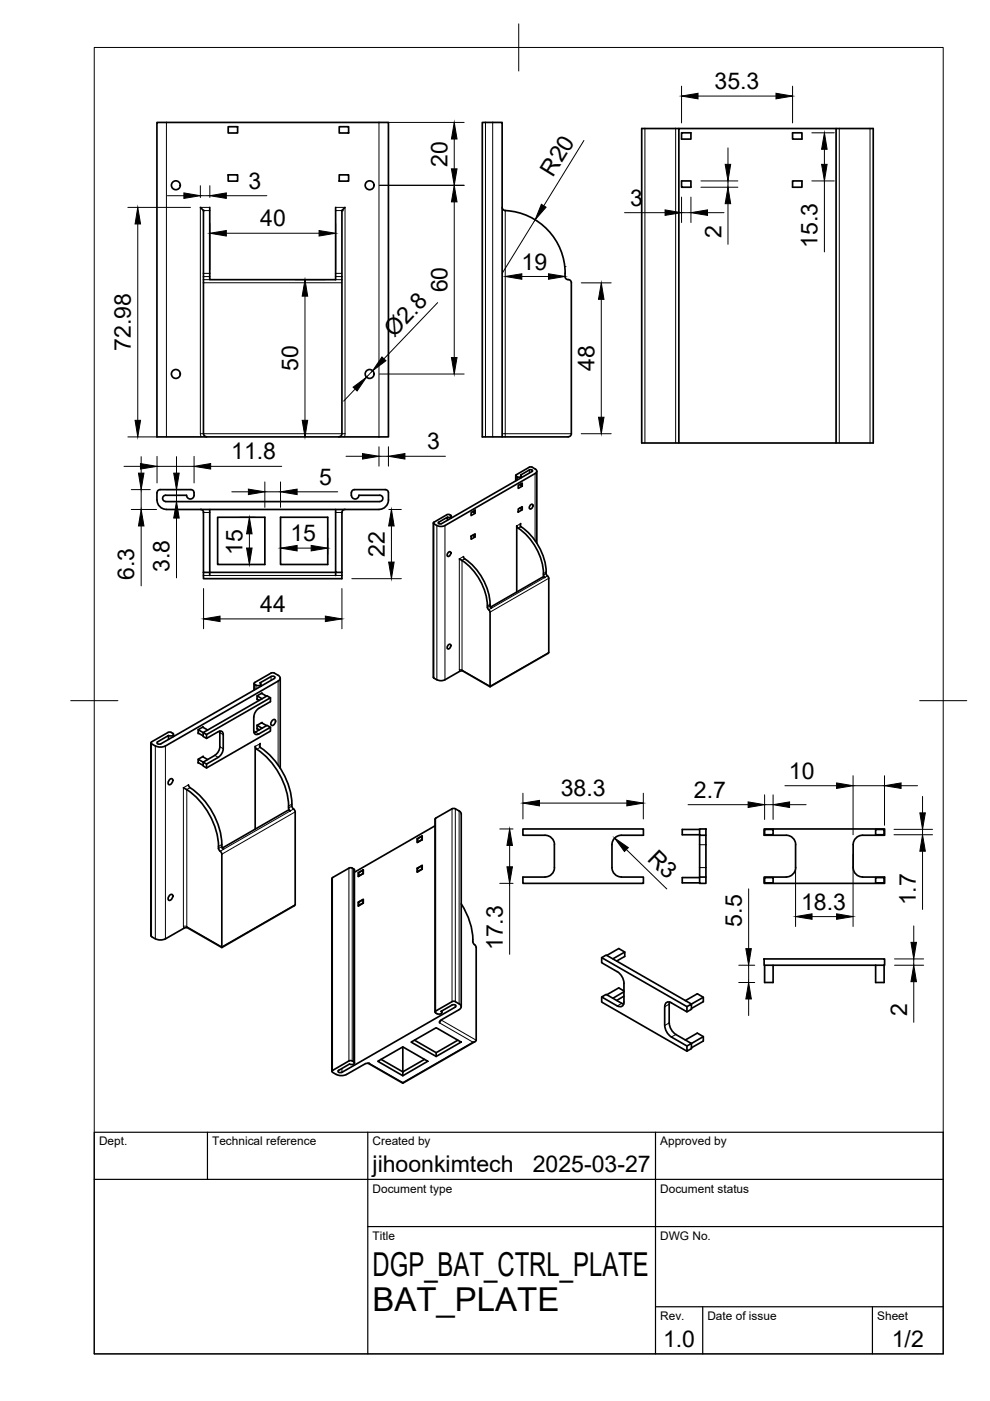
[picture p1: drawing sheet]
<svg xmlns="http://www.w3.org/2000/svg" width="210mm" height="297mm" viewBox="0 0 210 297" stroke-linecap="round" stroke-linejoin="round" font-family="sans-serif">
<!-- layer: Visible -->
<g fill="none" stroke="#000" stroke-width=".36">
<path d="M33.3 26h49.1v66.6h-49.1zM48.4 26.9h2v1.3h-2zM48.4 37.1h2v1.3h-2zM71.9 26.9h2v1.3h-2zM71.9 37.1h2v1.3h-2zM143.9 27.2h-7.8v66.7h49v-66.7h-7.8v66.7M144.5 38.4h2v1.3h-2zM144.5 28.2h2v1.3h-2zM168 38.4h2v1.3h-2zM168 28.2h2v1.3h-2zM177.3 27.2h-33.4v66.7M42.5 44l.3 .3a.94 .94 0 0 1 .3 1.2v46.5a.71 .71 0 0 0 .7 .6"/>
<path d="M44.5 44v15.3h26.7v-15.3M73.2 44l-.4 .3a.94 .94 0 0 0-.3 1.2v46.5a.67 .67 0 0 1-.7 .6M106.5 44a.67 .67 0 0 0 .6 .6M107.1 44.6h.1M107.1 44.6a13.3 13.3 0 0 1 12.7 13.4M119.8 58v.6a.67 .67 0 0 0 .7 .7M120.5 59.3a.67 .67 0 0 1 .6 .7v31.9a.67 .67 0 0 1-.6 .7M106.5 92.6v-66.6h-4.2v66.6h18.2M113.5 99.4l-.9-.4h-.4l-2.7 1.6v.3M113.5 99.4l.3 .5-.3 .5M113.8 99.9v15.3M42.5 108a.67 .67 0 0 1 .7 .6"/>
<path d="M43.1 108.7v12.7M43.1 108.7h.1M44.5 108v14M46.1 109.7h10.1v10h-10.1zM59.5 109.7h10v10h-10zM71.2 108v13.4h1.3M72.5 108.7v12.7M72.5 108.7h.1M73.2 108a.67 .67 0 0 0-.7 .6M74.5 104.5v.5M74.5 104.5a.67 .67 0 0 1 .7-.7h6.5a.67 .67 0 0 1 .7 .7 2.91 2.91 0 0 1-1 3.2l-1 .3h-45.1a2.04 2.04 0 0 1-2-2v-1.5a.7 .7 0 0 1 .7-.7h6.5a.67 .67 0 0 1 .6 .7 .98 .98 0 0 1-.7 1.3 .79 .79 0 0 1-.8-.8h-4.5a.66 .66 0 0 0-.6 .7 .66 .66 0 0 0 .6 .6h45.4a.68 .68 0 0 0 .7-.6 .68 .68 0 0 0-.7-.7h-4.4a.79 .79 0 0 1-.8 .8 .79 .79 0 0 1-.8-.8M91.9 110.9v32.7l.1 .1"/>
<path d="M92 111l.6 .4M92 110.7v.3M94.9 109.6l.4 .1 .4-.3-.6-.3h-.3l-2.8 1.6M95 117.2l.2-.2h.3a.61 .61 0 0 1 0 .7 .61 .61 0 0 1-.6 .2zM95.7 109.4v.4M97.4 118.5l.5 .3M97.9 118.8h.1M98 118.8a12.7 12.7 0 0 1 5.4 10.2l.5 .8v15.8M98.3 118l.2 .5M98.5 118.5a12.5 12.5 0 0 1 5.4 10M99.9 108.7l.8-.5v.6l-.8 .5zM99.9 113.7l.8-.5v.6l-.8 .5z"/>
<path d="M100.2 113.5l.5 .3M100.2 108.5l.5 .3M109.3 100.8v1.1M109.9 102.9l.8-.5v.7l-.8 .5zM109.9 107.9l.8-.5v.7l-.8 .5zM110.2 107.7l.5 .4M110.2 102.8l.5 .3M110.4 100.7l1.9-1.1h.3l.3 .1-.1 .3-19.2 11-.4 .1-.3-.2 .1-.2 1.9-1v.6M110.4 111.7h.1M110.4 100.7l.1 .3-.3 .2-.7-.2M110.4 111l-.1 .5a12.9 12.9 0 0 1 5.5 9.8M110.5 100.9v.4"/>
<path d="M112.4 107.1l.2-.1h.4a.61 .61 0 0 1-.1 .6 .61 .61 0 0 1-.6 .2zM113.5 100.4l-19.2 11-.6 .2-1-.2M43.1 121.4h28.1v.6M43.1 121.4v1.3h29.4v-1.3M95 136.8l.2-.2 .3 .1a.61 .61 0 0 1 0 .6 .61 .61 0 0 1-.6 .2zM103.9 128.4l.3 .5M109.6 125.5v-14v.2a13.3 13.3 0 0 1 5.7 10.4l.2 .3-.3-.1-11.2 6.4M115.8 121.3v.3M115.8 121.6l.3 .5M116.1 122.1l.3 .5-.1 15.8-12.4 7.2-5.9-3.4-.5 .1-3.5 1.9-.7 .1-.6-.2M32 157.5v40.9M32.1 157.7l.8 .5"/>
<path d="M32.1 157.3l-.1 .1 .1 .3M36.6 155.5l-.5-.3-.5 .1-3.5 2M36.6 155.5l.2 .3a.81 .81 0 0 1-1 .1M36.8 155.7v.5M42 154.7l1.1 .6v.9l.7 .4 2.5-1.5a.64 .64 0 0 1 .7 0 .64 .64 0 0 1 .3 .6v3a2.31 2.31 0 0 1-1 1.9l-2.5 1.4-.7-.4 2.5-1.4a2.41 2.41 0 0 0 1-1.9v-3M42 155.4l1.1 .6M43 154.2l1 .6M43.1 154.2v-.1l-1.1 .6v.8h.1M43.8 155.7l13.5-7.8-.7-.4-13.5 7.8 .7 .4v.9M46.6 155v.3M53.8 144.9v1.4M54.1 158.3v17.5"/>
<path d="M54.1 158.2l.2 .5a16 16 0 0 1 6.9 12.8l.3 .4M54.2 155.2l-.4 .1M54.5 153.8v.8l.1-.1M54.5 147.5l1.1 .7M54.5 148.2l.5 .3M54.5 153.8l1.1 .6M54.5 154.5l.5 .3M55.1 144.8l2.4-1.4h.4l.4 .2-.1 .3-24.1 13.8-.5 .1-.3-.2 .1-.3 2.3-1.4v.9M55.1 144.8l.2 .1a.75 .75 0 0 1-.8 .5 .75 .75 0 0 1-.6-.6l3.8-2.2a1.74 1.74 0 0 1 1.7 1.3l-.4 .5-24.3 13.9a2.37 2.37 0 0 1-1.7-.2M55.1 158.5a15.6 15.6 0 0 1 6.8 12M55.2 157.6l-.2 .6 .2 .2M55.3 145v.5"/>
<path d="M55.5 147l1 .6M55.5 153.2l1 .6M55.6 147.1v-.2l-1.1 .6v.8h.1M55.6 153.3v-.1l-1.1 .6M57.3 147.9v.9l-2.4 1.4a2.33 2.33 0 0 0-1.1 1.8v3a.65 .65 0 0 0 .3 .7 .65 .65 0 0 0 .8-.1l2.4-1.4-.7-.4-2.5 1.4M57.3 154.2v.8l-13.5 7.8-.7-.4v-.8l-1.1-.6M57.7 152.8l.5-.3a.71 .71 0 0 1 .1 .9 .71 .71 0 0 1-.8 .3v-.5zM59.4 143.8v19.1M92 143.8l.6 .3M35.9 165.3l.5-.2a.71 .71 0 0 1 .1 .8 .71 .71 0 0 1-.8 .4v-.5zM38.9 167l.7 .4M39.6 167.4h.1"/>
<path d="M39.6 167.4a15.5 15.5 0 0 1 6.7 12.5M40 166.4l.1 .4a16 16 0 0 1 7 12.9l.3 .4M42 161.7l1.1 .6M43 160.4l1 .6M43.1 160.5v-.1l-1.1 .6v.8l.1-.1M43.8 162v.8M46.3 179.9l.7 1.2M61.5 171.9l-.3-.2-14.1 8.1M61.9 170.5v.4M61.9 170.9l.7 1.2M62.6 172.1l-.1 19.8-15.5 9-7.3-4.2-.7 .1-4.3 2.4a2.37 2.37 0 0 1-1.7-.2M88.5 177.8v.9l1-.7"/>
<path d="M88.5 177.8l1-.6v.8M88.5 177.8l1-.5v.7l-1 .5zM88.5 178.5l.1 .1M89.5 177.3h.1M89.5 178h.1M92.2 175.1l-17.1 9.8M92.2 173.7v40.9M92.2 173.7l.2-.2 3.7-2.1a2.16 2.16 0 0 1 1.6 .9l.1 41.2M117.5 179.1v4.8M131.7 177.1h4.7v-1.3h-25.5v1.3h4.7a2 2 0 0 1 2 2M131.8 177.1a2 2 0 0 0-2 2v4.8a2 2 0 0 0 2 2M148.3 177.1v8.9"/>
<path d="M148.3 175.8h1.4v1.3h-1.4zM148.3 175.9h-3.6v1.1h3.6M149.7 177.1v8.9h-1.4M162.1 175.9h1.8v1.1h-1.8zM168.7 179.1v4.8M168.7 179.1a2 2 0 0 0-2-2h-4.7v-1.3h25.6v1.3h-4.7a2 2 0 0 0-2 2v4.8a2 2 0 0 0 2 2l4.7 .1v1.3h-25.6v-1.3h4.7a2.04 2.04 0 0 0 2-2.1M185.7 175.9h1.8v1.1h-1.8zM32 198.4l.1 .2M32.1 198.6l.8 .5M35.9 189.8l.5-.2a.71 .71 0 0 1 .1 .9 .71 .71 0 0 1-.8 .3v-.5zM47 181.1v19.8M70.4 186.3v40.8"/>
<path d="M70.5 186.1l-.1 .2M74 184.1l-3.5 2M74 184.1h.7M74.7 184.1l.3 .1M75 184.2l.2 .3-.1 40.9M76 185l1-.6v.8l-1 .6v-.8M76 191.3l1-.6v.8M76 191.3v.8l1-.6M76 191.3l1-.5v.6l-1 .6zM76 185l1-.5v.7l-1 .5zM76 185.7l.1 .1M76 192h.1"/>
<path d="M77 184.5h.1M77 185.2h.1M77 190.8h.1M77 191.4v.1M88.5 184.1l1-.6v.8l-1 .6v-.8M88.5 184.1l1-.5v.7l-1 .5zM88.5 184.8h.1M89.5 183.6h.1M89.5 184.3h.1M97.8 191.6a15 15 0 0 1 2.5 7.7M100.2 199.3v.4M100.3 199.7l.3 .6"/>
<path d="M117.6 183.9a2 2 0 0 1-2 2l-4.7 .1v1.3h25.5v-1.3h-4.7M148.3 186v1.3h1.4v-1.3M148.3 186.1h-3.6v1.1h3.6M162.1 186.1h1.8v1.1h-1.8zM185.7 186.1h1.8v1.1h-1.8zM93.5 214.4l2.3-1.3 .5-.1 .4 .2-.2 .3-24 13.9-.7-.1-.1-.1 .1-.3M93.7 214.3v.4M95.8 212.4h.7M95.8 212.4l-3.5 2.1a.76 .76 0 0 0 .6 .5 .76 .76 0 0 0 .8-.4l-.2-.2M96.5 212.4l.9 .4 .4 .5-.2 .5-.2 .2M97.3 214.1l-3.9 2.2-.2 .6M100.6 200.3l.4 .6v19.6l-.4 .4h-.3"/>
<path d="M127.6 203l18 10.4 1-.5v1.1l-1 .5-3.3-1.9M127.6 211.4v1.1l18 10.4M128.7 202.6l2.5-1.5 1.3 .8v.9l-1.8 1M132.2 212.9l-3.7-2.1-.9 .6 3.3 1.9M132.3 210.1l-1.1-.6-2.5 1.4M132.3 210.3l-2.4 1.4M132.3 211.2l-1.6 .9M132.5 201.9l-2.6 1.4M141.9 212.9v4.4l.7 1.4 .7 .6M142 212.4l-.1 .5M142.4 212.6a.86 .86 0 0 0-1-.1 .86 .86 0 0 0-.5 .9l.1 4.5 .6 1.3 .8 .7M143.3 219.3l3.3 1.9-1 .6-3.3-1.9"/>
<path d="M145.3 212.2l2.5-1.5 1.3 .7v1l-2.5 1.4M145.6 213.4v1.1M149.1 211.4l-2.5 1.5-18.1-10.4-.9 .5v1.1l3.7 2.2 .8 1.2 .2 1v4a.86 .86 0 0 1-.4 .9 .86 .86 0 0 1-1-.1M149.1 219.8l-2.5 1.4v1.1l-1 .6v-1.1M162 203.3h25.6v1.3h-25.6zM162.1 204.6v3.7h1.8v-3.7M185.7 204.6v3.7h1.8v-3.7M70.5 227.4l.8 .4M70.5 226.9l-.1 .2 .1 .2M74.1 225.6l-2.3 1.4M75 225.1l-.5-.2h-.5l-3.5 2.1M75 225.1l.1 .3a.81 .81 0 0 1-1 .2"/>
<path d="M78.3 225.4l-.9 .1-3.9 2.3a2.33 2.33 0 0 1-2.2 0M80.1 225l5.3-3 5.3 3-5.3 3.1zM85.4 229.5v.2M85.4 222v5.3l-4.6-2.7M87.2 220.9l5.3-3 5.3 3-5.3 3.1zM87.9 220.5l4.6 2.7M90 224.6l-4.6 2.7v.8M97.1 220.5l-4.6 2.7v.8M100.8 220.8l-15.4 8.9-7.4-4.3M145.3 220.5l2.5-1.5 1.3 .8v.9l-2.5 1.5"/>
<circle cx="37.3" cy="39.3" r=".94"/>
<circle cx="78.4" cy="39.3" r=".94"/>
<circle cx="37.3" cy="79.3" r=".94"/>
<circle cx="78.4" cy="79.3" r=".94"/>
</g>
<!-- layer: Visible Narrow -->
<g fill="none" stroke="#000" stroke-width=".21">
<path d="M35.3 26v66.6M80.3 26v66.6M102.9 26v66.6M104.5 26v66.6M136.7 27.2v66.7M143.3 27.2v66.7M177.9 27.2v66.7M184.5 27.2v66.7M43.1 59.3h1.4M43.1 58.6h1.4M43.1 58h1.4M43.1 44.6h1.4"/>
<path d="M43.1 60h29.4M44.5 44h-2v48M71.2 44h2v48M71.2 59.3h1.3M71.2 58.6h1.3M71.2 58h1.3M71.2 44.6h1.3M107.1 44.6v47.4h-.6M42.5 91.9l.2 .7M42.5 92h30.7M73.2 92l-.2 .6M112.2 99.6v.7"/>
<path d="M121.1 92h-14v.6M43.1 108.7h1.4M71.2 108.7h1.3M92 111v32.8M92.6 111.4v32.7M93 110.7v.3M94.3 111.4v32.7M98.2 118l-.8 .5v23.6l.6-.1M98.5 118.5l-.5 .3v23.3M109.5 101v.9M109.6 111.5l.8-.5v.7M109.7 101.1v.7"/>
<path d="M110.4 111.7l-.6 .3M113.5 100.4v14.3M43.1 122h29.4M103.9 128.5l-.6 .3M103.9 128.1l-.6 .4M115.8 121.6l-.6 .3M115.8 121.3l-.6 .3M116.1 122.1l-12.5 7.2M116.4 138.3l-12.5 7.2-5.9-3.4M116.4 122.6l-12.5 7.2M32.1 157.7v40.9M32.9 158.2v40.9"/>
<path d="M33.4 157.3v.4M35.1 158.2v40.9M46.6 155.3l.7 .5M46.6 158.3l.7 .4M54 145.1v1.1M54.1 158.3l1.1-.6v.8M54.1 155.2l.8 .4M54.3 145.3v.8M55.1 158.5l-.7 .4M57.5 143.5v.8M59 144.4v17.8M97.4 142l.1 .3"/>
<path d="M98 142v.2M39.6 167.4v29.1M39.9 166.4l-1 .6v29.5M40.3 167l-.7 .4M45.6 160.2l.7 .4M47 179.5l-.7 .4M47 179.1l-.7 .4M61.9 170.9l-.7 .4M61.9 170.5l-.7 .4M62.2 171.5l-15.5 9M62.6 172.1l-15.6 9M92.4 173.5v40.9"/>
<path d="M95.8 171.5v40.9M96.5 171.5v40.9M97.3 171.9v40.9M148.3 179.1h1.4M38.9 196.4h.7M38.9 196.5l.1 .3M39.6 196.4l.1 .3M62.6 191.8l-15.6 8.9-7.4-4.2M70.5 186.1v40.9M74 184.1v40.8M74.7 184.1v40.8M75 184.2v40.9"/>
<path d="M148.3 183.9h1.4M96.5 213.1v.4M131.8 212.7l-.9 .6M141.9 212.9l-1 .6M141.9 216.9l-1 .5M143.3 219.3l-1 .6M72.5 226.5v.9M78.3 225.4h-.2M101 220.5l-7.5-4.3-.3 .7 7 4-14.8 8.6-7.1-4.1"/>
</g>
<!-- layer: Visible -->
<g fill="#000">
<circle cx="43.1" cy="44.6" r=".18"/>
<circle cx="72.5" cy="44.6" r=".18"/>
</g>
<!-- layer: BORDER -->
<path d="M20 10.1h180v276.9h-180zM110 5.1v10M15 148.6h10M195 148.6h10" fill="none" stroke="#000" stroke-width=".21"/>
<!-- layer: TITLEBLOCK -->
<path d="M20 240.1h180v46.9h-180zM20 250h180M44 240.1v9.9M78 240.1v46.9M139 240.1v46.9M78 260.1h122M139 277.1h61M149 277.1v9.9M185 277.1v9.9" fill="none" stroke="#000" stroke-width=".25"/>
<!-- layer: FD_Dimensions -->
<g fill="none" stroke="#000" stroke-width=".21">
<path d="M144.5 18.3v7.8M168 18.3v7.8M42.5 39.4v2.5M44.5 39.4v2.5M80.5 39.3h17.9M82.4 26h16M96.3 29.5v6.3M123.8 29.8l-8.5 13.8M148 20.4h16.5M148.6 38.4h7.8M148.6 39.7h7.8M154.3 31.4v3.4"/>
<path d="M154.3 38.4v1.3M172.1 38.4h4.8M172.1 28.2h4.8M174.8 31.7v3.1M174.8 38.4v15M27.1 44h13.3M29.2 47.5v41.6M35.5 41.5h3.5M42.5 41.5h2M44.5 47.4v9.8M48 41.5h8.6M48 49.5h19.6"/>
<path d="M62.5 59.3h6.5M71.2 47.4v9.8M96.3 42.8v33M110.6 58.6h5.7M113.5 46.6l-7 11.4M119.8 56.5h.1M123.2 60h6.4M132.4 45.1h8.6M144.5 41.8v5.4M144.5 45.1h2M146.5 41.8v5.4M150 45.1h3.5"/>
<path d="M154.3 43.2v8.6M64.7 62.8v26.3M79 78.6l-1.3 1.4M80.5 79.3h17.9M92.8 64.2l-11.4 11.9M127.5 63.5v25M26.3 98.9h3.5M27.1 92.6h6.1M29.9 96.8v3.5M33.3 96.8v5.6M33.3 98.9h7.8M37.4 96.8v3.5"/>
<path d="M41.1 96.8v5.6M44.7 98.9h15M73.4 96.7h3.5M75.3 82.5l-2.4 2.5M80.3 94.7v4.1M80.3 96.7h2.1M82.4 94.7v4.1M85.9 96.7h8.5M123.2 92h6.4M27.8 103.8h4.1M27.8 108h5.4M29.9 103.8v4.2"/>
<path d="M29.9 111.5v12.7M35.3 103.8h3.1M37.4 103.8v2.5M37.4 109.8v12.7M49.1 104.3h3.6M50.8 109.7h3.3M50.8 119.7h3.3M52.9 113.2v3M56.2 102.2v5.4M56.2 104.3h3.3M59.5 102.2v5.4M59.5 114.1v3.5"/>
<path d="M63 116.2h3M63 104.3h8.6M69.5 114.1v3.5M82.4 108h2.7M83 111.5v7.7M43.2 124.8v8.5M46.7 131.2h22.3M72.5 124.8v8.5M74.6 122.7h10.5M106 175.8h2.8M108.1 179.2v4.6M110.9 168.2v5.4"/>
<path d="M114.4 170.3h18.5M136.4 168.2v5.4M145.9 170.6h12.7M162.1 168.5v5.2M162.1 170.6h1.8M163.9 168.5v5.2M166.4 166.6h11M167.4 170.6h3.5M180.9 164.5v12.5M180.9 166.6h6.6M187.5 164.5v10.5M189.5 175.8h8.2"/>
<path d="M189.5 177h8.2M191.1 166.6h3.4M195.6 168.9v3.4M195.6 175.8v1.2M106 187.3h2.8M108.1 187.3v15M132.8 180.1l8.6 8.4M158.7 188.5v12.6M168.7 181.2v15.2M172.2 194.3h5.2M180.9 181.2v15.2M193.7 196.3v3.5"/>
<path d="M195.6 180.5v12.3M156.6 208.3h3.4M156.6 204.6h3.4M158.7 204.6v3.7M158.7 211.8v3.5M189.7 204.6h6.1M189.7 203.3h6.1M193.7 203.3v1.3M193.7 208.1v8.7"/>
</g>
<g fill="#000" stroke="#000" stroke-width=".21">
<path d="M144.5 20.4l3.5-.6v1.2zM164.5 19.8l3.5 .6-3.5 .6zM95.7 35.8h1.2l-.6 3.5zM96.3 26l.6 3.5h-1.2zM153.8 34.8h1.1l-.6 3.6zM174.8 28.2l.6 3.5h-1.2zM174.2 34.8h1.2l-.6 3.6zM29.2 44l.6 3.5h-1.2zM39 40.9l3.5 .6-3.5 .6zM44.5 41.5l3.5-.6v1.2zM44.5 49.5l3.5-.6v1.1zM67.6 48.9l3.6 .6-3.6 .5z"/>
<path d="M96.3 39.3l.6 3.5h-1.2zM107.1 58.6l3.5-.6v1.2zM114.8 43.3l1 .6-2.3 2.7zM116.3 58l3.5 .6-3.5 .6zM141 44.5l3.5 .6-3.5 .6zM146.5 45.1l3.5-.6v1.2zM154.3 39.7l.6 3.5h-1.1zM64.7 59.3l.5 3.5h-1.1zM81 75.7l.8 .8-2.8 2.1zM95.7 75.8h1.2l-.6 3.5zM127.5 60l.6 3.5h-1.2zM28.6 89.1h1.2l-.6 3.5z"/>
<path d="M29.8 98.3l3.5 .6-3.5 .5zM41.1 98.9l3.6-.6v1.1zM64.1 89.1h1.1l-.5 3.5zM74.9 82.1l2.8-2.1-2 2.9zM76.9 96.2l3.4 .5-3.4 .6zM82.4 96.7l3.5-.5v1.1zM126.9 88.5h1.2l-.6 3.5zM29.4 100.3h1.1l-.6 3.5zM29.9 108l.6 3.5h-1.1zM36.8 100.3h1.2l-.6 3.5zM37.4 106.3l.6 3.5h-1.2zM52.9 109.7l.5 3.5h-1.1z"/>
<path d="M52.3 116.2h1.1l-.5 3.5zM52.7 103.7l3.5 .6-3.5 .6zM59.5 116.2l3.5-.6v1.2zM59.5 104.3l3.5-.6v1.2zM66 115.6l3.5 .6-3.5 .6zM82.4 119.2h1.2l-.6 3.5zM83 108l.6 3.5h-1.2zM43.2 131.2l3.5-.6v1.2zM69 130.6l3.5 .6-3.5 .6zM108.1 175.8l.5 3.4h-1.1zM110.9 170.3l3.5-.6v1.2zM132.9 169.7l3.5 .6-3.5 .6z"/>
<path d="M130.3 177.7l2.9 2-.8 .8zM158.6 170l3.5 .6-3.5 .6zM163.9 170.6l3.5-.6v1.2zM177.4 166l3.5 .6-3.5 .6zM187.5 166.6l3.6-.6v1.2zM195 172.3h1.2l-.6 3.5zM107.5 183.8h1.1l-.5 3.5zM168.7 194.3l3.5-.6v1.2zM177.4 193.7l3.5 .6-3.5 .6zM193.1 199.8h1.2l-.6 3.5zM195.6 177l.6 3.5h-1.2zM158.7 208.3l.6 3.5h-1.2z"/>
<path d="M158.1 201.1h1.2l-.6 3.5zM193.7 204.6l.6 3.5h-1.2z"/>
</g>
<g font-size="7">
<text x="79" y="270.6">DGP_BAT_CTRL_PLATE</text>
<text x="79" y="278.1">BAT_PLATE</text>
</g>
<g font-size="4.9">
<text x="151.5" y="18.9">35.3</text>
<text x="94.8" y="35.3" transform="rotate(-90 94.8 35.3)">20</text>
<text x="52.7" y="40">3</text>
<text x="117.2" y="37.7" transform="rotate(-58 117.2 37.7)">R20</text>
<text x="133.6" y="43.6">3</text>
<text x="55.2" y="48">40</text>
<text x="153" y="50.6" transform="rotate(-90 153 50.6)">2</text>
<text x="173.3" y="52.5" transform="rotate(-90 173.3 52.5)">15.3</text>
<text x="110.6" y="57.2">19</text>
<text x="94.8" y="62" transform="rotate(-90 94.8 62)">60</text>
<text x="83.5" y="71.6" transform="rotate(-46 83.5 71.6)">Ø2.8</text>
<text x="27.7" y="74.4" transform="rotate(-90 27.7 74.4)">72.98</text>
<text x="63.2" y="78.7" transform="rotate(-90 63.2 78.7)">50</text>
<text x="126" y="78.6" transform="rotate(-90 126 78.6)">48</text>
<text x="90.6" y="95.3">3</text>
<text x="49" y="97.4">11.8</text>
<text x="67.7" y="102.8">5</text>
<text x="51.4" y="117.6" transform="rotate(-90 51.4 117.6)">15</text>
<text x="61.6" y="114.8">15</text>
<text x="81.6" y="118" transform="rotate(-90 81.6 118)">22</text>
<text x="28.5" y="123" transform="rotate(-90 28.5 123)">6.3</text>
<text x="35.9" y="121.3" transform="rotate(-90 35.9 121.3)">3.8</text>
<text x="55.2" y="129.8">44</text>
<text x="167.3" y="165.1">10</text>
<text x="118.9" y="168.8">38.3</text>
<text x="147.1" y="169.2">2.7</text>
<text x="137.1" y="182.2" transform="rotate(44 137.1 182.2)">R3</text>
<text x="194.2" y="191.9" transform="rotate(-90 194.2 191.9)">1.7</text>
<text x="157.3" y="196.5" transform="rotate(-90 157.3 196.5)">5.5</text>
<text x="169.9" y="192.9">18.3</text>
<text x="106.6" y="201.5" transform="rotate(-90 106.6 201.5)">17.3</text>
<text x="192.3" y="215.5" transform="rotate(-90 192.3 215.5)">2</text>
<text x="79" y="248.5">jihoonkimtech</text>
<text x="113" y="248.5">2025-03-27</text>
<text x="140.6" y="285.7">1.0</text>
<text x="189.1" y="285.7">1/2</text>
</g>
<g font-size="2.5">
<text x="21" y="242.9">Dept.</text>
<text x="45" y="242.9">Technical reference</text>
<text x="79" y="242.9">Created by</text>
<text x="140" y="242.9">Approved by</text>
<text x="79" y="252.8">Document type</text>
<text x="140" y="252.8">Document status</text>
<text x="79" y="262.9">Title</text>
<text x="140" y="262.9">DWG No.</text>
<text x="140" y="279.9">Rev.</text>
<text x="150" y="279.9">Date of issue</text>
<text x="186" y="279.9">Sheet</text>
</g>
</svg>
